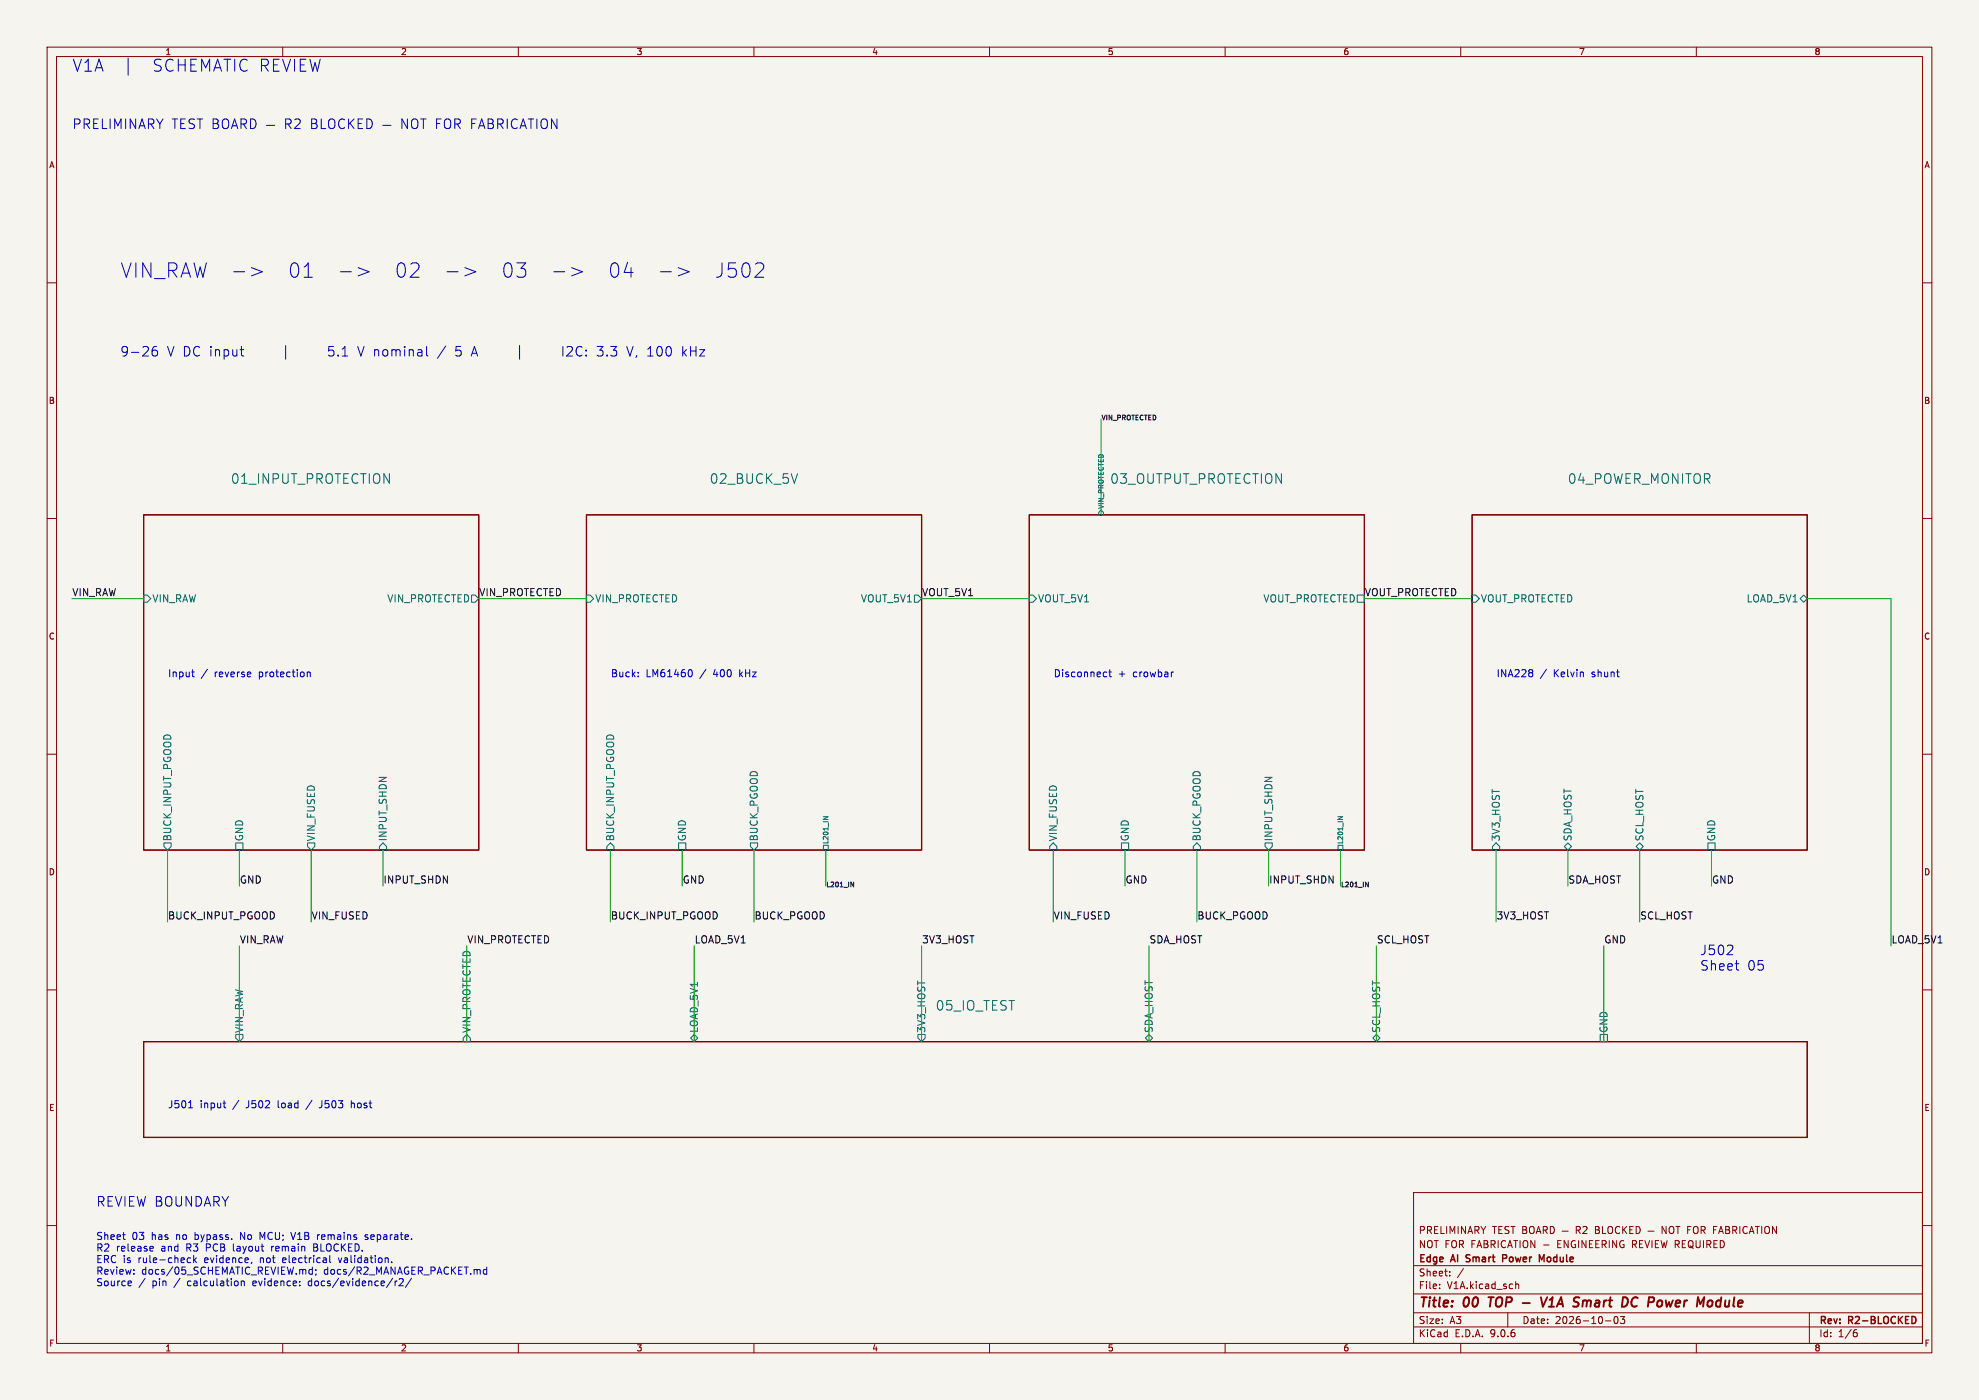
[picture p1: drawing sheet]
<svg xmlns="http://www.w3.org/2000/svg" width="420mm" height="297mm" viewBox="0 0 420 297" stroke-linecap="round" stroke-linejoin="round" font-family="sans-serif">
<path d="M0 0h420v297h-420z" fill="#f5f4ef" stroke="#f5f4ef" stroke-width=".21"/>
<g fill="none" stroke="#840000" stroke-width=".21">
<path d="M10 10h400v277h-400zM12 12h396v273h-396zM60 10v2M110 10v2M160 10v2M210 10v2M260 10v2M310 10v2M360 10v2M10 60h2M408 60h2M10 110h2"/>
<path d="M408 110h2M10 160h2M408 160h2M10 210h2M408 210h2M300 253h108v32h-108zM10 260h2M300 278.5h108M300 274.5h108M300 268.5h108M305.5 273.2v.2M305.5 272.5v.1"/>
<path d="M307.7 270.5v.2M307.7 269.8v.1M310.6 269.1l-1.3 1.9M316.7 260.2h.9M317.2 260.2v1.5M318.1 260.9h.5M318.8 260.2h-.7v1.5h.7M320 278.5v3M320.2 260.3l-.5-.1-.3 .1v.5l.7 .2 .1 .4-.3 .3-.5-.1M320.7 260.2h.8M321.1 260.2v1.5M321.7 271.9v1.5"/>
<path d="M321.7 272.5l.2-.1 .3 .1 .1 .9M323.2 260.2h.5l.2 .3-.2 .4 .2 .1 .1 .4-.3 .3h-.5zM323.2 260.9h.5M324.8 260.3l.1-.1a.5 .5 0 0 1 .7 .5v.5a.5 .5 0 0 1-.5 .5 .5 .5 0 0 1-.5-.5v-.5zM326 261.7l.5-1.5 .5 1.5M326.2 261.3h.7M327.5 261l.7-.1 .2-.2-.1-.4-.8-.1v1.5M327.9 261l.5 .7M329 260.2a.76 .76 0 0 1 .9 .7 .76 .76 0 0 1-.9 .8zM331.5 261.2h1.3M334.5 261l.7-.1 .2-.2-.1-.4-.8-.1v1.5M334.9 261l.5 .7"/>
<path d="M335.9 260.3l.6-.1 .3 .4-.9 1.1h.9M338.6 260.2h.5l.3 .3-.3 .4 .3 .1v.4l-.2 .3h-.6zM338.6 260.9h.5M340.1 260.2v1.5h.7M341.3 260.4l.3-.2a.5 .5 0 0 1 .6 .5v.5a.5 .5 0 0 1-.5 .5 .5 .5 0 0 1-.5-.5zM342.7 279.4l.2-.1a.8 .8 0 0 1 .5 .7 .8 .8 0 0 1-.5 .8l-.4-.6zM343.7 260.3a.71 .71 0 0 0-1 .5 .71 .71 0 0 0 .7 .9l.3-.2M343.9 279.3h.9l-.5 .6 .4 .1v.6l-.2 .2-.6-.2M344.4 260.2v1.5M344.6 260.8l.6 .9M345.2 260.2l-.8 .8M345.9 260.9h.5"/>
<path d="M346.6 260.2h-.7v1.5h.7M347.2 260.2a.76 .76 0 0 1 .9 .7 .76 .76 0 0 1-.9 .8zM349.7 261.2h1.3M353.6 260.2v1.5l-.9-1.5v1.5M354.3 260.4l.3-.2a.5 .5 0 0 1 .6 .5v.5a.5 .5 0 0 1-.5 .5 .5 .5 0 0 1-.5-.5zM355.7 260.2h.8M356.1 260.2v1.5M358.2 260.9h.5M358.9 260.2h-.7v1.5M359.4 260.4l.3-.2a.5 .5 0 0 1 .7 .5v.5a.5 .5 0 0 1-.5 .5 .5 .5 0 0 1-.5-.5zM361 261l.7-.1 .2-.2-.1-.4-.8-.1v1.5M361.4 261l.5 .7"/>
<path d="M363.7 260.9h.5M364.4 260.2h-.7v1.5M364.7 261.7l.5-1.5 .5 1.5M364.9 261.3h.7M366.2 260.2h.5l.3 .3-.3 .4 .3 .1 .1 .4-.3 .3h-.6zM366.2 260.9h.5M367.7 261l.7-.1 .2-.2-.1-.4-.8-.1v1.5M368.1 261l.5 .7M369.2 260.2v1.5M370.8 260.3a.71 .71 0 0 0-1 .5 .71 .71 0 0 0 .7 .9l.3-.2M371.2 261.7l.5-1.5 .5 1.5M371.4 261.3h.7"/>
<path d="M372.5 260.2h.9M372.9 260.2v1.5M373.9 260.2v1.5M374.7 260.3l.2-.1a.5 .5 0 0 1 .6 .5v.5a.5 .5 0 0 1-.5 .5 .5 .5 0 0 1-.5-.5v-.5zM377 260.2v1.5l-.8-1.5v1.5M384 278.5v6.5M408 260h2M60 285v2M110 285v2M160 285v2M210 285v2M260 285v2"/>
<path d="M300 281.5h108M310 285v2M340.7 280.2h1.2M360 285v2M393.6 282.7h.4l.2 .2-.1 .5-.5 .2M394 282.1l-.4 .1"/>
</g>
<path d="M315.9 275.2h1.1M316.4 275.2l-.2 2M323.1 276.4h1.6M327 275.2l.4 2 .9-2M328.7 277.2h1.1M329 275.7l-.2 .1M336 275.9l-.2 1.3M336.5 275.9l-.5 .2M346.3 276.7a.66 .66 0 0 0 1.1 .3M347.6 275.4l-.1-.1a.86 .86 0 0 0-1.3 .8M353.5 275.9l.2 1.3 .5-.9M365 275.9a.66 .66 0 0 0-.8 .4l-.1 .5 .2 .3h.8" fill="none" stroke="#840000" stroke-width=".4"/>
<path d="M311.1 267.6l.2 .1M311.2 266.3v.5M319.6 266.3l-.7-.1v1.5M319.6 266.9l-.7 .1M326.7 266.2l.5 1.1 .5-1.1v1.5" fill="none" stroke="#840000" stroke-width=".3"/>
<path d="M30.5 109.2h71.1v71.1h-71.1zM124.5 109.2h71.1v71.1h-71.1zM218.4 109.2h71.2v71.1h-71.2zM312.4 109.2h71.1v71.1h-71.1zM30.5 221h353v20.3h-353z" fill="none" stroke="#840000" stroke-width=".25"/>
<g fill="none" stroke="#006464" stroke-width=".21">
<path d="M169.3 100.5l-.7 2M233.7 108.2l.5 .5v.5h-1v-.5zM30.5 126.2h.7l.8 .8-.8 .8h-.7zM100.1 126.2h.7l.8 .8-.8 .8h-.7zM124.5 126.2h.7l.8 .8-.8 .8h-.7zM194.1 126.2h.7l.8 .8-.8 .8h-.7zM218.4 126.2h.8l.8 .8-.8 .8h-.8zM288 126.2h1.6v1.6h-1.6zM312.4 126.2h.8l.7 .8-.7 .8h-.8zM382.8 126.2l.7 .8-.7 .8-.8-.8zM34.8 178.8h1.5v.8l-.7 .7-.8-.7zM50 178.8h1.6v1.5h-1.6z"/>
<path d="M65.3 178.8h1.5v.8l-.8 .7-.7-.7zM81.3 178.8l.7 .8v.7h-1.5v-.7zM129.5 178.8l.8 .8v.7h-1.5v-.7zM144 178.8h1.5v1.5h-1.5zM159.3 178.8h1.5v.8l-.8 .7-.7-.7zM174.7 173.3h1l-1 .5M174.8 179.3h1v1h-1zM223.5 178.8l.8 .8v.7h-1.5v-.7zM238 178.8h1.5v1.5h-1.5zM254 178.8l.8 .8v.7h-1.6v-.7zM268.5 178.8h1.5v.8l-.8 .7-.7-.7zM283.9 173.3h1l-1 .5"/>
<path d="M284 179.3h1v1h-1zM317.5 178.8l.8 .8v.7h-1.6v-.7zM332 179.6l.7-.8 .8 .8-.8 .7zM348 178.8l.7 .8-.7 .7-.8-.7zM362.5 178.8h1.5v1.5h-1.5zM50 219.5h1.6v.7l-.8 .8-.8-.8zM99.1 219.5l.7 .7v.8h-1.5v-.8zM194.8 219.5h1.5v.7l-.7 .8-.8-.8zM292.1 219.5l.8 .7-.8 .8-.8-.8zM339.6 219.5h1.5v1.5h-1.5zM146.6 220.2l.7-.7 .8 .7-.8 .8zM243.1 220.2l.7-.7 .8 .7-.8 .8z"/>
</g>
<path d="M180.6 187.1l.6 1v-1M289.8 187.1l.6 1v-1" fill="none" stroke="#0f0f0f" stroke-width=".21"/>
<g fill="none" stroke="#009600" stroke-width=".21">
<path d="M233.7 88.9v20.3M15.2 127h15.3M101.6 127h22.9M195.6 127h22.8M289.6 127h22.8M383.5 127h17.8v73.7M35.6 180.3v15.3M50.8 180.3v7.7M66 180.3v15.3M81.3 180.3v7.7M129.5 180.3v15.3M144.8 180.3v7.7"/>
<path d="M160 180.3v15.3M175.3 180.3v7.7M223.5 180.3v15.3M238.8 180.3v7.7M254 180.3v15.3M269.2 180.3v7.7M284.5 180.3v7.7M317.5 180.3v15.3M332.7 180.3v7.7M348 180.3v15.3M363.2 180.3v7.7M50.8 200.7v20.3"/>
<path d="M99.1 200.7v20.3M147.3 200.7v20.3M195.6 200.7v20.3M243.8 200.7v20.3M292.1 200.7v20.3M340.4 200.7v20.3"/>
</g>
<g fill="none" stroke="#0000c2" stroke-width=".21">
<path d="M27.2 12.3v3.6M15.8 26.3h.8a.55 .55 0 0 0 .4-.5 .55 .55 0 0 0-.4-.6h-.8v2.1M17.9 26.3h.7a.55 .55 0 0 0 .4-.5 .55 .55 0 0 0-.4-.6h-.7v2.1M18.3 26.3l.7 1M19.9 26.2h.7M20.9 25.2h-1v2.1h1M21.7 25.2v2.1h1M23.4 25.2v2.1M24.3 27.3v-2.1l.7 1.5 .7-1.5v2.1M26.7 25.2v2.1M28.8 25.2v2.1l-1.2-2.1v2.1M29.5 27.3l.6-2.1 .7 2.1"/>
<path d="M29.7 26.7h.9M31.5 26.3h.8a.55 .55 0 0 0 .4-.5 .55 .55 0 0 0-.4-.6h-.8v2.1M32 26.3l.7 1M33.2 25.2l.7 1.1M33.9 26.3v1M34.6 25.2l-.7 1.1M36.5 25.2h1.2M37.1 25.2v2.1M38.4 26.2h.6M39.3 25.2h-.9v2.1h.9M41.3 25.3l-.8-.1-.4 .4 .2 .5 .9 .4v.6l-.3 .2-.8-.1M41.9 25.2h1.1"/>
<path d="M42.4 25.2v2.1M45.2 25.2h.7l.3 .2 .1 .4-.4 .4a.54 .54 0 0 1 .5 .5 .54 .54 0 0 1-.4 .6h-.8zM45.2 26.2h.7M47.3 25.5a.68 .68 0 0 1 .7-.3 .68 .68 0 0 1 .5 .7v.7a.68 .68 0 0 1-.6 .7 .68 .68 0 0 1-.7-.7zM49.1 27.3l.7-2.1 .7 2.1M49.3 26.7h1M51.1 26.3h.8a.55 .55 0 0 0 .4-.5 .55 .55 0 0 0-.4-.6h-.8v2.1M51.6 26.3l.7 1M53.2 25.2a1.03 1.03 0 0 1 1.1 1.1 1.03 1.03 0 0 1-1.1 1zM56.6 26.6h1.7M60.6 26.3h.8a.55 .55 0 0 0 .4-.5 .55 .55 0 0 0-.4-.6h-.8v2.1M61.1 26.3l.7 1"/>
<path d="M62.6 25.4l.3-.2 .6 .1a.55 .55 0 0 1 .1 .8l-1.1 1.2h1.2M66.1 25.2h.7l.3 .2 .1 .4-.4 .4a.54 .54 0 0 1 .5 .5 .54 .54 0 0 1-.4 .6h-.8zM66.1 26.2h.7M68.2 25.2v2.1h.9M69.8 25.5a.68 .68 0 0 1 .8-.3 .68 .68 0 0 1 .5 .7v.7a.68 .68 0 0 1-.7 .7 .68 .68 0 0 1-.7-.7zM73.1 25.4a.82 .82 0 0 0-1 0 .82 .82 0 0 0-.3 1 .76 .76 0 0 0 .4 .8 .76 .76 0 0 0 .9-.1M74 25.2v2.1M74.3 26.1l.8 1.2M75.1 25.2l-1.1 1.2M76 26.2h.7M77 25.2h-1v2.1h1M77.8 25.2a1.03 1.03 0 0 1 1.2 1.1 1.03 1.03 0 0 1-1.2 1z"/>
<path d="M81.2 26.6h1.8M86.5 25.2v2.1l-1.2-2.1v2.1M87.4 25.5a.68 .68 0 0 1 .8-.3 .68 .68 0 0 1 .5 .7v.7a.68 .68 0 0 1-.7 .7 .68 .68 0 0 1-.7-.7zM89.3 25.2h1.1M89.8 25.2v2.1M92.7 26.2h.6M93.6 25.2h-.9v2.1M94.4 25.5a.68 .68 0 0 1 .8-.3 .68 .68 0 0 1 .5 .7v.7a.68 .68 0 0 1-.7 .7 .68 .68 0 0 1-.7-.7zM96.5 26.3h.8a.55 .55 0 0 0 .4-.5 .55 .55 0 0 0-.4-.6h-.8v2.1M97 26.3l.7 1M100.1 26.2h.7M101.1 25.2h-1v2.1"/>
<path d="M101.6 27.3l.6-2.1 .7 2.1M101.7 26.7h1M103.6 25.2h.7l.3 .2 .1 .4-.4 .4a.54 .54 0 0 1 .5 .5 .54 .54 0 0 1-.4 .6h-.8zM103.6 26.2h.7M105.6 26.3h.8a.55 .55 0 0 0 .4-.5 .55 .55 0 0 0-.4-.6h-.8v2.1M106.1 26.3l.7 1M107.7 25.2v2.1M109.8 25.4a.82 .82 0 0 0-1 0 .82 .82 0 0 0-.3 1 .76 .76 0 0 0 .4 .8 .76 .76 0 0 0 .9-.1M110.4 27.3l.6-2.1 .7 2.1M110.6 26.7h.9M112.1 25.2h1.2M112.7 25.2v2.1"/>
<path d="M113.9 25.2v2.1M114.9 25.5a.68 .68 0 0 1 .8-.3 .68 .68 0 0 1 .5 .7v.7a.68 .68 0 0 1-.7 .7 .68 .68 0 0 1-.7-.7zM118.2 25.2v2.1l-1.2-2.1v2.1M49.6 57.7h2.3M53.4 56.8l2.3 .9-2.3 .8M64.5 58.8h1.8M72.2 57.7h2.4M76 56.8l2.3 .9-2.3 .8M88.3 55.8a.83 .83 0 0 1 .5 1.3l-1.8 1.7h1.9M94.9 57.7h2.3M98.7 56.8l2.3 .9-2.3 .8M109.7 55.8h1.9l-1 1.1a.83 .83 0 0 1 1 .6v.7l-.3 .5-.3 .1h-.9"/>
<path d="M117.5 57.7h2.3M121.3 56.8l2.3 .9-2.3 .8M133.2 55.6l-.7 2.2h1.9M133.9 56.8v2M140.2 57.7h2.3M143.9 56.8l2.4 .9-2.4 .8M158.9 56.1a2.57 2.57 0 0 1 0 2.4M160.3 56.1l.5-.3h.7a.83 .83 0 0 1 .4 1.3l-1.7 1.7h1.9M33.2 73.5a.8 .8 0 0 0-.9 .9v.7l.2 .3 .5 .1 .3-.2 .1-.6-.2-.3-.5-.1-.4 .4M50.9 74.2h.8M51.3 75.4l.4 .1M90.5 73.5v1.7l.3 .3"/>
<path d="M110.3 73.3v2.9M119.5 73.5v2M126.7 73.5h1.3M126.7 75.3l.3 .2M133 73.5l.7 2M144.9 73.5v2M145.1 74.8l.6 .7M145.7 74.2l-.8 .8M40.7 142.6h.5M41 143.5l.2 .1M44 142l-1.3 1.9M65.2 142.7l.2-.1h.4l.1 1"/>
<path d="M65.2 142.6v1M135.4 143.4v.2M135.4 142.6v.2M146.4 142.1a.81 .81 0 0 1 .5 .7 .81 .81 0 0 1-.5 .8M234.4 142.6h.5M234.9 143.5l-.5 .1M235.3 142.6h.6M235.5 142.1v1.3l.4 .2M249 142.6h-.3M325.2 142.2v.4M325.2 142.9v.5M328.2 142l-1.3 1.9"/>
<path d="M366.5 202.5h1.2M367.7 200.7v.7M40 235h.9M47.3 234h.6M47.6 234.9l.3 .1M26 261.9h.6M26.4 263h.2M27.7 271.8l.2 .3-.7 .2M27.8 272.7l-.1 .1M28.4 270.2v.1M28.4 269.4v.1M30.8 271.2l-1.3 1.9"/>
<path d="M32 264.4l.5 .1v.3l-.7 .1M32.5 265.3l-.5 .1M39.8 267.7l.2 .2 .5-.1M40.5 266.9l-.5-.1-.2 .2M41.1 266.3v1.6M41.2 267.3l.5 .6M41.7 266.8l-.6 .6M51.2 271.8v1M51.4 271.8l-.2 .1M51.6 271.8l.2 .2v.8M53.4 267.8l-.1 .3M63.6 272.6v.2"/>
<path d="M63.6 271.8v.2M66.3 268.8v1.5M66.3 269.4l-.5-.1-.2 .3 .1 .6h.6M66.6 263.9v1.5h.6M66.6 264.6h.5M67 269.4v.1M67.1 270.2l-.2 .3M67.4 261.9v1.1M67.7 261.9l-.3 .3M70 266.3v1.3l.2 .3M77.5 262.9l.4 .1M77.9 261.9l-.4 .3v.2l.4 .1"/>
<path d="M83.1 267.7v.2M83.8 271.8v1M84.3 271.8l-.5 .2M85.6 271.7l-1 1.1h1M87.3 271.2l-1.3 1.9M103.3 269.4l-.4-.1-.3 .3 .1 .6h.6M103.3 268.8v1.5"/>
</g>
<g font-size="4.2" fill="#0000c2">
<text x="25.4" y="59.1">VIN_RAW</text>
<text x="60.4" y="59.1">01</text>
<text x="82.4" y="59.1">02</text>
<text x="104.4" y="59.1">03</text>
<text x="126.4" y="59.1">04</text>
<text x="148.5" y="59.1">J502</text>
</g>
<g font-size="3.5" fill="#0000c2">
<text x="15.2" y="15.4">V1A</text>
<text x="32" y="15.4">SCHEMATIC REVIEW</text>
</g>
<g font-size="2.8" fill="#0000c2">
<text x="25.4" y="75.9">9-26</text>
<text x="35.3" y="75.9">V DC input</text>
<text x="60" y="75.9">|</text>
<text x="69.9" y="75.9">5.1</text>
<text x="76.3" y="75.9">V nominal</text>
<text x="93.4" y="75.9">/</text>
<text x="97.1" y="75.9">5 A</text>
<text x="120.3" y="75.9">I2C:</text>
<text x="127.8" y="75.9">3.3</text>
<text x="134.2" y="75.9">V, 100</text>
<text x="145.9" y="75.9">kHz</text>
<text x="360.7" y="202.9">J502</text>
<text x="360.7" y="206.2">Sheet</text>
<text x="370.7" y="206.2">05</text>
<text x="20.3" y="256.2">REVIEW BOUNDARY</text>
</g>
<g font-size="2.8" fill="#006464">
<text x="48.9" y="102.8">01_INPUT_PROTECTION</text>
<text x="150.6" y="102.8">02_BUCK_5V</text>
<text x="235.5" y="102.8">03_OUTPUT_PROTECTION</text>
<text x="332.7" y="102.8">04_POWER_MONITOR</text>
<text x="198.5" y="214.6">05_IO_TEST</text>
</g>
<g font-size="2.8" fill="#840000">
<text x="301" y="277.9">Title:</text>
<text x="310.6" y="277.9">00</text>
<text x="316.8" y="277.9">TOP</text>
<text x="329.5" y="277.9">V1A</text>
<text x="337.2" y="277.9">Smart</text>
<text x="348.3" y="277.9">DC</text>
<text x="354.6" y="277.9">Power</text>
<text x="365.8" y="277.9">Module</text>
</g>
<g font-size="2.1" fill="#0f0f0f">
<text x="15.2" y="126.6">VIN_RAW</text>
<text x="101.6" y="126.6">VIN_PROTECTED</text>
<text x="195.6" y="126.6">VOUT_5V1</text>
<text x="289.6" y="126.6">VOUT_PROTECTED</text>
<text x="50.8" y="187.5">GND</text>
<text x="81.3" y="187.5">INPUT_SHDN</text>
<text x="144.8" y="187.5">GND</text>
<text x="238.8" y="187.5">GND</text>
<text x="269.2" y="187.5">INPUT_SHDN</text>
<text x="332.7" y="187.5">SDA_HOST</text>
<text x="363.2" y="187.5">GND</text>
<text x="35.6" y="195.2">BUCK_INPUT_PGOOD</text>
<text x="66" y="195.2">VIN_FUSED</text>
<text x="129.5" y="195.2">BUCK_INPUT_PGOOD</text>
<text x="160" y="195.2">BUCK_PGOOD</text>
<text x="223.5" y="195.2">VIN_FUSED</text>
<text x="254" y="195.2">BUCK_PGOOD</text>
<text x="317.5" y="195.2">3V3_HOST</text>
<text x="348" y="195.2">SCL_HOST</text>
<text x="50.8" y="200.2">VIN_RAW</text>
<text x="99.1" y="200.2">VIN_PROTECTED</text>
<text x="147.3" y="200.2">LOAD_5V1</text>
<text x="195.6" y="200.2">3V3_HOST</text>
<text x="243.8" y="200.2">SDA_HOST</text>
<text x="292.1" y="200.2">SCL_HOST</text>
<text x="340.4" y="200.2">GND</text>
<text x="401.3" y="200.2">LOAD_5V1</text>
</g>
<g font-size="2.1" fill="#006464">
<text x="32.2" y="128">VIN_RAW</text>
<text x="82.1" y="128">VIN_PROTECTED</text>
<text x="126.2" y="128">VIN_PROTECTED</text>
<text x="182.6" y="128">VOUT_5V1</text>
<text x="220.2" y="128">VOUT_5V1</text>
<text x="268.1" y="128">VOUT_PROTECTED</text>
<text x="314.2" y="128">VOUT_PROTECTED</text>
<text x="370.6" y="128">LOAD_5V1</text>
<text x="36.6" y="178.6" transform="rotate(-90 36.6 178.6)">BUCK_INPUT_PGOOD</text>
<text x="51.8" y="178.6" transform="rotate(-90 51.8 178.6)">GND</text>
<text x="67" y="178.6" transform="rotate(-90 67 178.6)">VIN_FUSED</text>
<text x="82.3" y="178.6" transform="rotate(-90 82.3 178.6)">INPUT_SHDN</text>
<text x="130.5" y="178.6" transform="rotate(-90 130.5 178.6)">BUCK_INPUT_PGOOD</text>
<text x="145.8" y="178.6" transform="rotate(-90 145.8 178.6)">GND</text>
<text x="161" y="178.6" transform="rotate(-90 161 178.6)">BUCK_PGOOD</text>
<text x="224.5" y="178.6" transform="rotate(-90 224.5 178.6)">VIN_FUSED</text>
<text x="239.8" y="178.6" transform="rotate(-90 239.8 178.6)">GND</text>
<text x="255" y="178.6" transform="rotate(-90 255 178.6)">BUCK_PGOOD</text>
<text x="270.2" y="178.6" transform="rotate(-90 270.2 178.6)">INPUT_SHDN</text>
<text x="318.5" y="178.6" transform="rotate(-90 318.5 178.6)">3V3_HOST</text>
<text x="333.7" y="178.6" transform="rotate(-90 333.7 178.6)">SDA_HOST</text>
<text x="349" y="178.6" transform="rotate(-90 349 178.6)">SCL_HOST</text>
<text x="364.2" y="178.6" transform="rotate(-90 364.2 178.6)">GND</text>
<text x="51.8" y="219.2" transform="rotate(-90 51.8 219.2)">VIN_RAW</text>
<text x="100.1" y="219.2" transform="rotate(-90 100.1 219.2)">VIN_PROTECTED</text>
<text x="148.3" y="219.2" transform="rotate(-90 148.3 219.2)">LOAD_5V1</text>
<text x="196.6" y="219.2" transform="rotate(-90 196.6 219.2)">3V3_HOST</text>
<text x="244.8" y="219.2" transform="rotate(-90 244.8 219.2)">SDA_HOST</text>
<text x="293.1" y="219.2" transform="rotate(-90 293.1 219.2)">SCL_HOST</text>
<text x="341.4" y="219.2" transform="rotate(-90 341.4 219.2)">GND</text>
</g>
<g font-size="2.1" fill="#0000c2">
<text x="35.6" y="144">Input</text>
<text x="45.5" y="144">reverse</text>
<text x="55" y="144">protection</text>
<text x="129.5" y="144">Buck:</text>
<text x="137" y="144">LM61460</text>
<text x="148.6" y="144">/</text>
<text x="151.5" y="144">400</text>
<text x="157.1" y="144">kHz</text>
<text x="223.5" y="144">Disconnect</text>
<text x="237.2" y="144">+</text>
<text x="240.4" y="144">crowbar</text>
<text x="317.5" y="144">INA228</text>
<text x="329.7" y="144">Kelvin</text>
<text x="337.9" y="144">shunt</text>
<text x="35.6" y="235.4">J501</text>
<text x="42.4" y="235.4">input</text>
<text x="49.4" y="235.4">/</text>
<text x="52.3" y="235.4">J502</text>
<text x="59.2" y="235.4">load</text>
<text x="65.4" y="235.4">/</text>
<text x="68.3" y="235.4">J503</text>
<text x="75.2" y="235.4">host</text>
<text x="20.3" y="263.4">Sheet</text>
<text x="27.9" y="263.4">03</text>
<text x="32.2" y="263.4">has</text>
<text x="37.5" y="263.4">no</text>
<text x="41.5" y="263.4">bypass.</text>
<text x="51.3" y="263.4">No</text>
<text x="55.6" y="263.4">MCU; V1B</text>
<text x="68.1" y="263.4">remains</text>
<text x="78.4" y="263.4">separate.</text>
<text x="20.3" y="265.8">R2</text>
<text x="20.3" y="268.3">ERC is</text>
<text x="24.6" y="265.8">release</text>
<text x="29.3" y="268.3">rule-check</text>
<text x="34.2" y="265.8">and</text>
<text x="39.6" y="265.8">R3</text>
<text x="43.5" y="268.3">evidence,</text>
<text x="43.9" y="265.8">PCB</text>
<text x="49.8" y="265.8">layout</text>
<text x="55.4" y="268.3">not</text>
<text x="58.1" y="265.8">remain</text>
<text x="60.3" y="268.3">electrical</text>
<text x="67.2" y="265.8">BLOCKED.</text>
<text x="72.4" y="268.3">validation.</text>
<text x="20.3" y="270.7">Review:</text>
<text x="20.3" y="273.2">Source</text>
<text x="30" y="270.7">docs/05_SCHEMATIC_REVIEW.md;</text>
<text x="32.3" y="273.2">pin</text>
<text x="37.1" y="273.2">/</text>
<text x="40" y="273.2">calculation</text>
<text x="54" y="273.2">evidence:</text>
<text x="65.9" y="273.2">docs/evidence/r2/</text>
<text x="68.7" y="270.7">docs/R2_MANAGER_PACKET.md</text>
</g>
<g font-size="2.1" fill="#840000">
<text x="301" y="262">PRELIMINARY</text>
<text x="301" y="268.2">Edge</text>
<text x="301" y="265">NOT FOR FABRICATION -</text>
<text x="308.1" y="268.2">AI</text>
<text x="311.8" y="268.2">Smart</text>
<text x="320.1" y="268.2">Power</text>
<text x="328.5" y="268.2">Module</text>
<text x="330.8" y="265">ENGINEERING REVIEW REQUIRED</text>
<text x="301" y="273.7">File:</text>
<text x="301" y="271">Sheet:</text>
<text x="307.1" y="273.7">V1A.kicad_sch</text>
<text x="301" y="281.1">Size:</text>
<text x="307.6" y="281.1">A3</text>
<text x="323" y="281.1">Date:</text>
<text x="330" y="281.1">2026-10-03</text>
<text x="386" y="281.3">Rev:</text>
<text x="392.4" y="281.3">R2-BLOCKED</text>
<text x="301" y="283.9">KiCad</text>
<text x="308.7" y="283.9">E.D.A.</text>
<text x="316.3" y="283.9">9.0.6</text>
<text x="386" y="283.9">Id:</text>
<text x="390.1" y="283.9">1/6</text>
</g>
<g font-size="1.8" fill="#840000">
<text x="35" y="11.9">1</text>
<text x="85" y="11.9">2</text>
<text x="135" y="11.9">3</text>
<text x="185" y="11.9">4</text>
<text x="235" y="11.9">5</text>
<text x="285" y="11.9">6</text>
<text x="335" y="11.9">7</text>
<text x="385" y="11.9">8</text>
<text x="10.3" y="35.9">A</text>
<text x="408.3" y="35.9">A</text>
<text x="10.3" y="85.9">B</text>
<text x="408.2" y="85.9">B</text>
<text x="10.3" y="135.9">C</text>
<text x="408.2" y="135.9">C</text>
<text x="10.3" y="185.9">D</text>
<text x="408.2" y="185.9">D</text>
<text x="10.3" y="235.9">E</text>
<text x="408.3" y="235.9">E</text>
<text x="10.3" y="285.9">F</text>
<text x="35" y="286.9">1</text>
<text x="85" y="286.9">2</text>
<text x="135" y="286.9">3</text>
<text x="185" y="286.9">4</text>
<text x="235" y="286.9">5</text>
<text x="285" y="286.9">6</text>
<text x="335" y="286.9">7</text>
<text x="385" y="286.9">8</text>
<text x="408.3" y="285.9">F</text>
</g>
<g font-size="1.4" fill="#0f0f0f">
<text x="233.7" y="89.4">VIN_PROTECTED</text>
<text x="175.3" y="188.4">L201_IN</text>
<text x="284.5" y="188.4">L201_IN</text>
</g>
<g font-size="1.4" fill="#006464">
<text x="234.4" y="108.1" transform="rotate(-90 234.4 108.1)">VIN_PROTECTED</text>
<text x="176" y="179.2" transform="rotate(-90 176 179.2)">L201_IN</text>
<text x="285.2" y="179.2" transform="rotate(-90 285.2 179.2)">L201_IN</text>
</g>
</svg>
